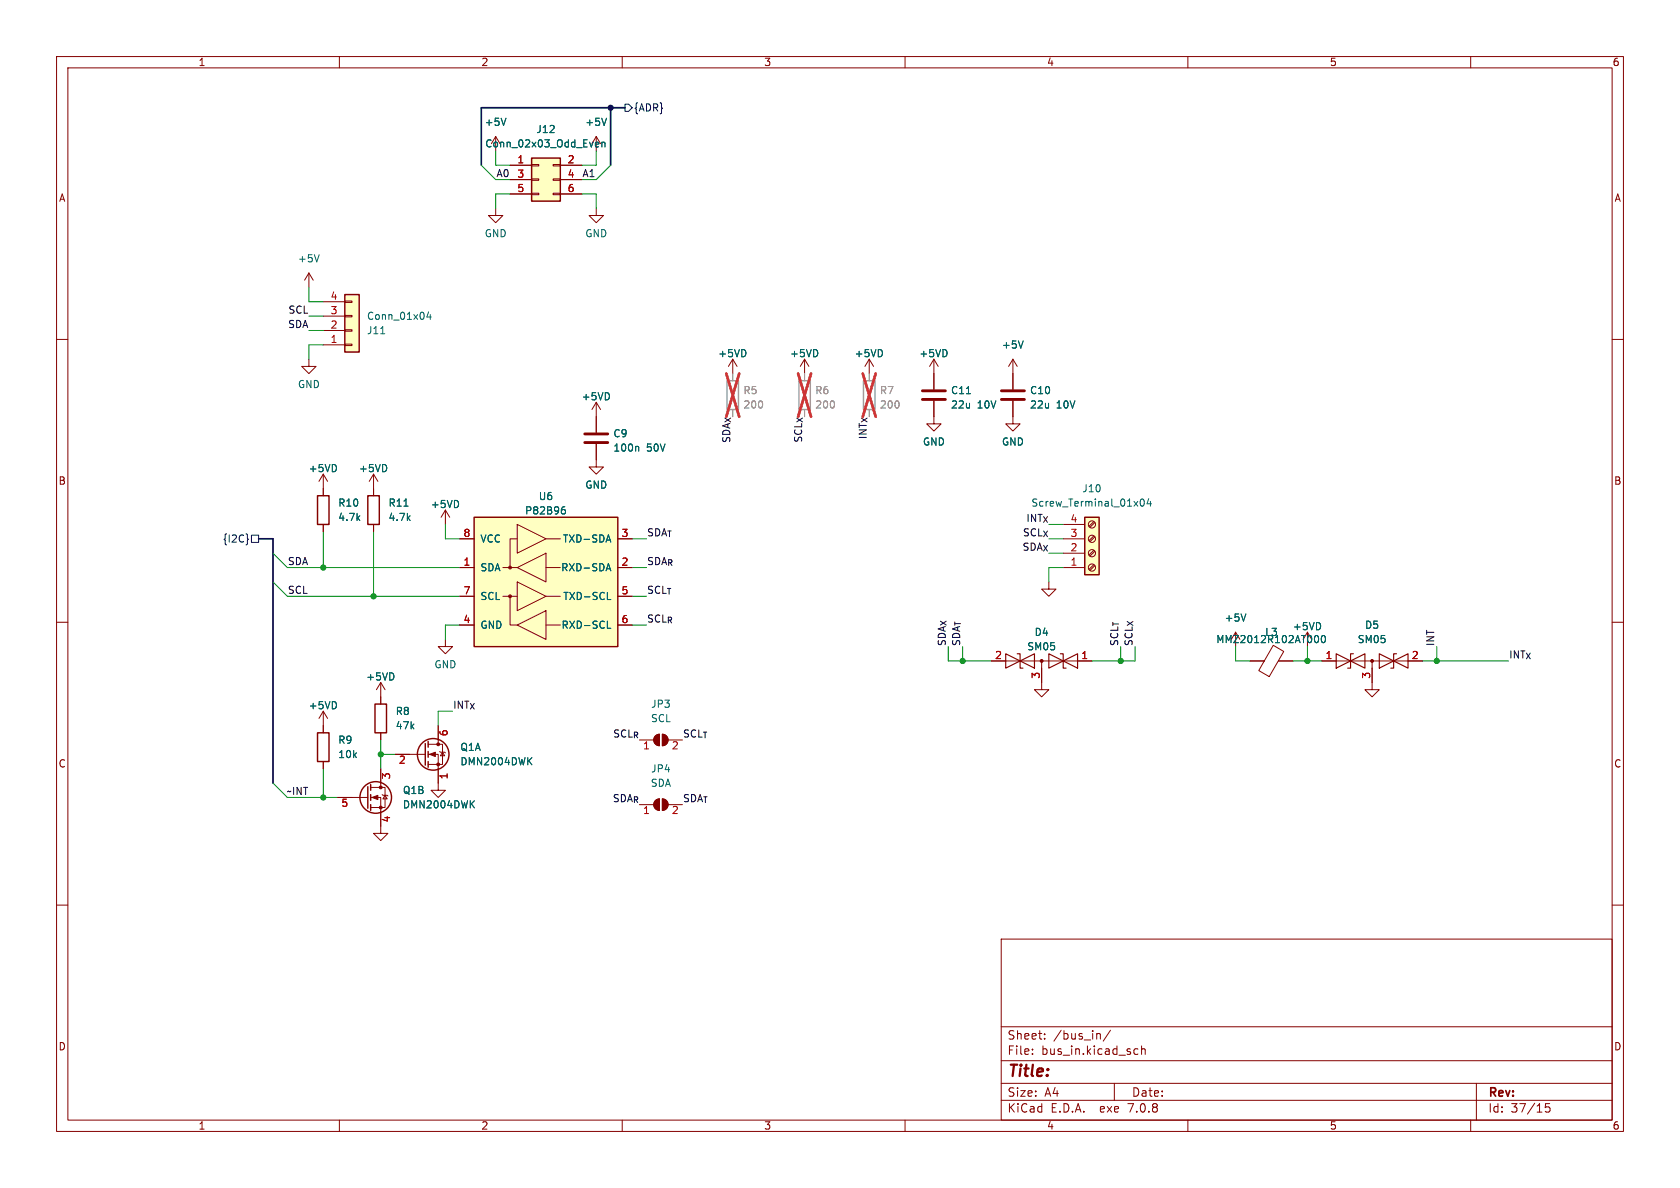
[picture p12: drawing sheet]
<svg xmlns="http://www.w3.org/2000/svg" width="297mm" height="210mm" viewBox="0 0 297 210" stroke-linecap="round" stroke-linejoin="round" font-family="sans-serif">
<g fill="none" stroke="#840000" stroke-width=".18">
<path d="M10 10h277v190h-277zM12 12h273v186h-273zM60 10v2M110 10v2M160 10v2M210 10v2M260 10v2M87.6 36.8v1.3h1.3l-1.3 1.3-1.2-1.3h1.2M87.6 24.1l-.7 1.3M87.6 24.1v2.6M87.6 24.1l.8 1.3M90.2 29.2h3.8"/>
<path d="M90.2 31.8h3.8M90.2 34.3h3.8M94 34.2h1.2v.2h-1.2zM94 31.6h1.2v.3h-1.2zM94 29.1h1.2v.2h-1.2zM97.8 34.2h1.3v.2h-1.3zM97.8 31.6h1.3v.3h-1.3zM97.8 29.1h1.3v.2h-1.3zM99.1 29.2h3.8M99.1 31.8h3.8M99.1 34.3h3.8M105.4 36.8v1.3h1.3l-1.3 1.3-1.3-1.3h1.3"/>
<path d="M105.4 24.1l-.8 1.3M105.4 24.1v2.6M105.4 24.1l.8 1.3M10 60h2M54.6 48.3l-.8 1.2M54.6 48.3v2.5M54.6 48.3l.8 1.2M57.1 58.4h3.9M57.1 55.9h3.9M57.1 53.3h3.9M61 53.2h1.2v.3h-1.2zM61 55.8h1.2v.2h-1.2z"/>
<path d="M61 58.3h1.2v.2h-1.2zM285 60h2M54.6 63.5v1.3h1.3l-1.3 1.2-1.3-1.2h1.3M57.1 61h3.9M61 60.8h1.2v.3h-1.2zM105.4 78.5v4.1h1.3l-1.3 1.2-1.3-1.2h1.3M105.4 71.1v5.4M105.4 71.1l-.8 1.3M105.4 71.1l.8 1.3M129.5 63.5l-.7 1.3M129.5 63.5v2.5M129.5 63.5l.8 1.3"/>
<path d="M142.2 63.5l-.7 1.3M142.2 63.5v2.5M142.2 63.5l.8 1.3M153.7 63.5l-.8 1.3M153.7 63.5v2.5M153.7 63.5l.7 1.3M165.1 70.9v4h1.3l-1.3 1.3-1.3-1.3h1.3M165.1 63.5v5.3M165.1 63.5l-.8 1.3M165.1 63.5l.8 1.3M179.1 70.9v4h1.2l-1.2 1.3-1.3-1.3h1.3M179.1 63.5l-.8 1.3"/>
<path d="M179.1 63.5v5.3M179.1 63.5l.7 1.3M57.1 83.8v3.8M57.1 92.7v1.3M57.1 83.8l-.7 1.3M57.1 83.8l.8 1.3M66 83.8v3.8M66 92.7v1.3M66 83.8l-.7 1.3M66 83.8l.8 1.3M78.7 90.2l-.7 1.2M78.7 90.2v2.5"/>
<path d="M78.7 90.2l.8 1.2M81.3 95.3h2.5M91.4 95.3h-1.2v5M91.4 92.7l5.1 2.6-5.1 2.5zM96.5 95.3h2.6M109.2 95.3h2.6M188 95.3h3.8M188 97.8h3.8M188 92.7h3.8M193.4 92.2l-.9 .8M193.4 94.7l-.9 .9M193.4 97.3l-.9 .8"/>
<path d="M193.4 99.8l-.9 .9M193.5 92.4l-.8 .8M193.5 94.9l-.8 .9M193.5 97.5l-.8 .8M193.5 100l-.8 .8M10 110h2M78.7 113v1.3h1.3l-1.3 1.3-1.2-1.3h1.2M81.3 105.4h2.5M81.3 110.5h2.5M81.3 100.3h2.5M88.9 100.3h2.5M88.9 105.4h2.5"/>
<path d="M90.2 105.4v5.1h1.2M91.4 102.9l5.1 2.5-5.1 2.6zM91.4 110.5l5.1-2.5v5zM91.4 100.3l5.1-2.5v5.1zM96.5 100.3h2.6M96.5 105.4h2.6M96.5 110.5h2.6M109.2 105.4h2.6M109.2 110.5h2.6M109.2 100.3h2.6M175.3 116.8h17.7M184.1 116.8v5.1h1.3l-1.3 1.3-1.2-1.3h1.2"/>
<path d="M185.4 102.9v1.2h1.3l-1.3 1.3-1.3-1.3h1.3M188 100.3h3.8M218.4 111.8l-.7 1.2M218.4 111.8v2.5M218.4 111.8l.8 1.2M221 116.8h2.5M225.1 114.1l1.8 1.1-2.5 4.4-1.9-1.1zM226 116.8h2.6M231.1 111.8l-.7 1.2M231.1 111.8v2.5M231.1 111.8l.8 1.2M233.7 116.8h17.8"/>
<path d="M242.6 116.8v5.1h1.2l-1.2 1.3-1.3-1.3h1.3M285 110h2M57.1 125.7v3.8M57.1 134.6v1.3M57.1 125.7l-.7 1.3M57.1 125.7l.8 1.3M65.5 139.2h2.6v3.5h-2.6M67.3 120.7v3.8M67.3 129.5v1.3M67.3 135.9v3.3M67.3 120.7l-.8 1.2M67.3 120.7l.8 1.2"/>
<path d="M69.8 133.4h5.4M75.7 133.4h1.8v6.3h1.2l-1.2 1.3-1.3-1.3h1.3M75.7 131.6h2.5v3.5h-2.5M77.5 128.3v3.3M77.7 132.8l.2 .2h.7l.1 .1M78.2 133l.4 .6h-.7zM115.9 130.1l.7-.3v2a1.02 1.02 0 0 1-1-.6 1.02 1.02 0 0 1 .3-1.1zM117.1 129.8a1.02 1.02 0 0 1 1 1 1.02 1.02 0 0 1-1 1zM118.1 130.8h2.5M10 160h2M59.7 141h5.3M65.5 141h1.8v6.3h1.3l-1.3 1.3-1.3-1.3h1.3"/>
<path d="M67.6 140.5l.1 .1h.8l.1 .1M68.1 140.6l.4 .6h-.8zM115.9 141.5l.7-.3v2.1a1.02 1.02 0 0 1-1-.7 1.02 1.02 0 0 1 .3-1.1zM117.1 141.2a1.02 1.02 0 0 1 1 1 1.02 1.02 0 0 1-1 1.1zM118.1 142.2h2.5M285 160h2M177 166h108v32h-108zM60 198v2M110 198v2M160 198v2M177 194.5h108M177 191.5h108"/>
<path d="M177 187.5h108M177 181.5h108M182.5 186.3v.1M182.5 185.5v.1M184.7 183.6v.1M184.7 182.8v.1M194.1 182.7h.2l.2 .2v.8M196.3 182.1l-1.3 2M197 191.5v3M200.6 186.3h.6M200.6 185.5h.6M201.8 185.5l.2-.1 .4 .1 .1 .9"/>
<path d="M201.8 184.9v1.5M210 198v2M260 198v2M261 191.5v6.5M274 195.1h-.8v.7l.2-.1h.5l.1 .3v.5l-.3 .1-.5-.1"/>
<circle cx="193" cy="97.8" r=".63"/>
<circle cx="193" cy="92.7" r=".63"/>
<circle cx="193" cy="95.2" r=".63"/>
<circle cx="90.2" cy="100.3" r=".25"/>
<circle cx="90.2" cy="105.4" r=".25"/>
<circle cx="90.2" cy="100.3" r=".13"/>
<circle cx="90.2" cy="105.4" r=".13"/>
<circle cx="193" cy="100.3" r=".63"/>
</g>
<g fill="#840000" stroke="#840000" stroke-width=".18">
<path d="M115.9 141.5l.7-.3v2.1a1.02 1.02 0 0 1-1-.7 1.02 1.02 0 0 1 .3-1.1z"/>
<path d="M117.1 141.2a1.02 1.02 0 0 1 1 1 1.02 1.02 0 0 1-1 1.1z"/>
<path d="M75.9 133.4l1.1-.4v.7z"/>
<path d="M115.9 130.1l.7-.3v2a1.02 1.02 0 0 1-1-.6 1.02 1.02 0 0 1 .3-1.1z"/>
<path d="M117.1 129.8a1.02 1.02 0 0 1 1 1 1.02 1.02 0 0 1-1 1z"/>
<path d="M65.8 141l1-.4v.8z"/>
<circle cx="77.5" cy="135.1" r=".25"/>
<circle cx="77.5" cy="131.6" r=".25"/>
<circle cx="67.3" cy="142.7" r=".25"/>
<circle cx="67.3" cy="139.2" r=".25"/>
<circle cx="184.1" cy="116.8" r=".25"/>
<circle cx="242.6" cy="116.8" r=".25"/>
</g>
<g fill="none" stroke="#006464" stroke-width=".18">
<path d="M89.4 20.9l-.4 1.3M105.4 25.1l.4 .1 .1 .2-.6 .2M105.8 25.9l-.4 .1M106.4 25.3l.2-.2 .3 .1 .1 .8M106.4 25.1v.9M107.2 20.9l-.4 1.3M56.4 45l-.4 1.3M67.3 59h.7M75.8 55.1l-.3 .9h.8M76.1 55.6v.9M112.7 78.9l.2 .2v.7M170.9 69.6h.7"/>
<path d="M180.9 60.3l-.4 1.2M71.4 89.5h.7M99.5 90.1h.2l.3 .2-.1 .4-.4 .2M99.8 89.6h-.3M107.3 95.5h.6M107.6 99.6l.4 1.3M107.6 94.6l.4 1.2M201.7 88.3l.2-.1a.68 .68 0 0 1 .4 .6 .68 .68 0 0 1-.4 .7 .84 .84 0 0 1-.2-1.2zM203.1 88.1l-.3 1h.8M203.4 88.6v.9M107.3 100.5h.6M107.4 106h.6"/>
<path d="M107.4 111.1h.6M220.3 108.5l-.5 1.3M232.8 112.3a.79 .79 0 0 1 0 1.3M233.7 112.5l.2-.2a.68 .68 0 0 1 .4 .7 .68 .68 0 0 1-.4 .6l-.2-.1-.1-.4zM93.5 134.5l.5 .7M94 133.9l-.7 .8M83.3 142.1l.6 .7M83.9 141.5l-.8 .8"/>
</g>
<g fill="#ffffc2" stroke="#ffffc2" stroke-width=".18">
<path d="M94 27.9h5.1v7.7h-5.1z"/>
<path d="M83.8 91.4h25.4v22.9h-25.4z"/>
<path d="M191.8 91.4h2.5v10.2h-2.5z"/>
<path d="M61 52.1h2.5v10.1h-2.5z"/>
</g>
<g fill="none" stroke="#840000" stroke-width=".25">
<path d="M94 27.9h5.1v7.7h-5.1zM61 52.1h2.5v10.1h-2.5zM56.1 87.6h2.1v5.1h-2.1zM65 87.6h2.1v5.1h-2.1zM83.8 91.4h25.4v22.9h-25.4zM191.8 91.4h2.5v10.2h-2.5zM56.1 129.5h2.1v5.1h-2.1zM65 139.1v3.8M65.5 138.7v1M66.3 124.5h2v5h-2zM75.2 131.4v3.9M75.7 131.1v1"/>
<path d="M75.7 132.8v1.1M75.7 134.6v1M65.5 140.5v1M65.5 142.2v1.1"/>
<circle cx="76.6" cy="133.3" r="2.79"/>
<circle cx="66.4" cy="141" r="2.79"/>
</g>
<path d="M177.8 115.6l5.1 2.5v-2.5l-5.1 2.5zM179.8 115.6h.5v2.5h.5M185.4 115.6v2.5l5.1-2.5v2.5zM187.5 115.6h.5v2.5h.5M236.2 115.6v2.5l5.1-2.5v2.5zM239.3 115.6h-.5v2.5h-.5M243.8 115.6l5.1 2.5v-2.5l-5.1 2.5zM246.9 115.6h-.5v2.5h-.5" fill="none" stroke="#840000" stroke-width=".2"/>
<path d="M103.4 78.2h4M103.4 76.7h4M163.1 70.6h4M163.1 69.1h4M177 70.6h4.1M177 69.1h4.1" fill="none" stroke="#840000" stroke-width=".51"/>
<path d="M128.5 67.3h2.1v5.1h-2.1zM141.2 67.3h2.1v5.1h-2.1zM152.7 67.3h2v5.1h-2z" fill="none" stroke="#a1a1a1" stroke-width=".25"/>
<path d="M129.5 66v1.3M142.2 66v1.3M153.7 66v1.3" fill="none" stroke="#a1a1a1" stroke-width=".18"/>
<path d="M128.4 66l2.3 7.7M130.7 66l-2.3 7.7M141.1 66l2.3 7.7M143.4 66l-2.3 7.7M152.5 66l2.3 7.7M154.8 66l-2.3 7.7" fill="none" stroke="#eb3a3d" stroke-width=".46"/>
<path d="M110.5 18.4h.6l.7 .7-.7 .6h-.6zM43.7 95.2l.2 .1-.2 .2M44.4 94.6h1.3v1.3h-1.3z" fill="none" stroke="#000084" stroke-width=".18"/>
<path d="M107.9 19.1v10.1M110.5 19.1h-25.4v10.1M45.7 95.3h2.6v43.1" fill="none" stroke="#000084" stroke-width=".3"/>
<g fill="none" stroke="#009600" stroke-width=".18">
<path d="M85.1 29.2l2.5 2.6M87.6 26.7v2.5h2.6M90.2 34.3h-2.6v2.5M102.9 34.3h2.5v2.5M105.4 26.7v2.5h-2.5M107.9 29.2l-2.5 2.6h-2.5M54.6 50.8v2.5h2.5M54.6 58.4h2.5M54.6 55.9h2.5M57.1 61h-2.5v2.5M48.3 97.8l2.5 2.5h30.5M57.1 94v6.3"/>
<path d="M66 94v11.4M78.7 92.7v2.6h2.6M111.8 95.3h2.5M48.3 102.9l2.5 2.5h30.5M81.3 110.5h-2.6v2.5M111.8 100.3h2.5M111.8 105.4h2.5M111.8 110.5h2.5M167.6 114.3v2.5h7.7M170.2 114.3v2.5M188 100.3h-2.6v2.6M198.1 114.3v2.5"/>
<path d="M200.7 114.3v2.5h-7.7M218.4 114.3v2.5h2.6M228.6 116.8h5.1M231.1 114.3v2.5M251.5 116.8h15.2M254 114.3v2.5M48.3 138.4l2.5 2.6h8.9M57.1 135.9v5.1M67.3 130.8v5.1M67.3 133.4h2.5M80 125.7h-2.5v2.6"/>
</g>
<circle cx="107.9" cy="19.1" r=".46" fill="#000084" stroke="#000084" stroke-width=".18"/>
<g fill="#009600" stroke="#009600" stroke-width=".18">
<circle cx="170.2" cy="116.8" r=".46"/>
<circle cx="57.1" cy="100.3" r=".46"/>
<circle cx="66" cy="105.4" r=".46"/>
<circle cx="57.1" cy="141" r=".46"/>
<circle cx="67.3" cy="133.4" r=".46"/>
<circle cx="231.1" cy="116.8" r=".46"/>
<circle cx="198.1" cy="116.8" r=".46"/>
<circle cx="254" cy="116.8" r=".46"/>
</g>
<text font-size="2.8" fill="#840000" x="178" y="190.9">Title:</text>
<g font-size="2.1" fill="#840000">
<text x="178" y="184">Sheet:</text>
<text x="186.2" y="184">/bus_in/</text>
<text x="178" y="186.7">File:</text>
<text x="184.1" y="186.7">bus_in.kicad_sch</text>
<text x="178" y="196.9">KiCad</text>
<text x="178" y="194.1">Size:</text>
<text x="184.7" y="194.1">A4</text>
<text x="185.7" y="196.9">E.D.A.</text>
<text x="194.6" y="196.9">exe</text>
<text x="199.7" y="196.9">7.0.8</text>
<text x="200" y="194.1">Date:</text>
<text x="263" y="194.3">Rev:</text>
<text x="263" y="196.9">Id:</text>
<text x="267.1" y="196.9">37/15</text>
</g>
<g font-size="1.8" fill="#840000">
<text x="35" y="11.9">1</text>
<text x="85" y="11.9">2</text>
<text x="135" y="11.9">3</text>
<text x="185" y="11.9">4</text>
<text x="235" y="11.9">5</text>
<text x="285" y="11.9">6</text>
<text x="10.3" y="35.9">A</text>
<text x="285.3" y="35.9">A</text>
<text x="10.3" y="85.9">B</text>
<text x="285.3" y="85.9">B</text>
<text x="10.3" y="135.9">C</text>
<text x="285.3" y="135.9">C</text>
<text x="10.3" y="185.9">D</text>
<text x="285.3" y="185.9">D</text>
<text x="35" y="199.9">1</text>
<text x="85" y="199.9">2</text>
<text x="135" y="199.9">3</text>
<text x="185" y="199.9">4</text>
<text x="235" y="199.9">5</text>
<text x="285" y="199.9">6</text>
</g>
<g font-size="1.8" fill="#006464">
<text x="85.6" y="22.5">+5V</text>
<text x="94.7" y="23.7">J12</text>
<text x="103.4" y="22.5">+5V</text>
<text x="85.7" y="26.3">Conn_02x03_Odd_Even</text>
<text x="52.6" y="46.6">+5V</text>
<text x="85.6" y="42.1">GND</text>
<text x="103.4" y="42.1">GND</text>
<text x="64.8" y="56.7">Conn_01x04</text>
<text x="64.8" y="59.3">J11</text>
<text x="126.9" y="63.3">+5VD</text>
<text x="139.6" y="63.3">+5VD</text>
<text x="151" y="63.3">+5VD</text>
<text x="162.4" y="63.3">+5VD</text>
<text x="177" y="61.8">+5V</text>
<text x="52.6" y="68.8">GND</text>
<text x="102.7" y="71">+5VD</text>
<text x="168" y="69.9">C11</text>
<text x="182" y="69.9">C10</text>
<text x="108.3" y="77.5">C9</text>
<text x="168" y="72.4">22u</text>
<text x="172.8" y="72.4">10V</text>
<text x="182" y="72.4">22u</text>
<text x="186.7" y="72.4">10V</text>
<text x="54.5" y="83.7">+5VD</text>
<text x="63.4" y="83.7">+5VD</text>
<text x="108.3" y="80">100n</text>
<text x="114.3" y="80">50V</text>
<text x="163.1" y="79">GND</text>
<text x="177" y="79">GND</text>
<text x="59.7" y="89.8">R10</text>
<text x="68.6" y="89.8">R11</text>
<text x="95.1" y="88.6">U6</text>
<text x="103.4" y="86.6">GND</text>
<text x="182.2" y="89.8">Screw_Terminal_01x04</text>
<text x="191.2" y="87.2">J10</text>
<text x="59.7" y="92.3">4.7k</text>
<text x="68.6" y="92.3">4.7k</text>
<text x="76.1" y="90">+5VD</text>
<text x="92.7" y="91.1">P82B96</text>
<text x="84.8" y="101.2">SDA</text>
<text x="84.8" y="96.1">VCC</text>
<text x="99.1" y="101.2">RXD-SDA</text>
<text x="99.4" y="96.1">TXD-SDA</text>
<text x="84.8" y="106.3">SCL</text>
<text x="99.5" y="106.3">TXD-SCL</text>
<text x="84.8" y="111.4">GND</text>
<text x="99.2" y="111.4">RXD-SCL</text>
<text x="182.8" y="112.6">D4</text>
<text x="214.9" y="113.9">MMZ2012R102AT000</text>
<text x="216.4" y="110.1">+5V</text>
<text x="223.6" y="112.6">L3</text>
<text x="228.5" y="111.6">+5VD</text>
<text x="239.9" y="113.9">SM05</text>
<text x="241.2" y="111.4">D5</text>
<text x="76.7" y="118.3">GND</text>
<text x="181.5" y="115.2">SM05</text>
<text x="54.5" y="125.6">+5VD</text>
<text x="64.6" y="120.5">+5VD</text>
<text x="115" y="125.3">JP3</text>
<text x="59.7" y="131.7">R9</text>
<text x="69.9" y="126.6">R8</text>
<text x="69.9" y="129.1">47k</text>
<text x="115" y="127.9">SCL</text>
<text x="59.7" y="134.2">10k</text>
<text x="81.3" y="135.5">DMN2004DWK</text>
<text x="81.3" y="132.9">Q1A</text>
<text x="115" y="136.8">JP4</text>
<text x="71.1" y="143.1">DMN2004DWK</text>
<text x="71.1" y="140.6">Q1B</text>
<text x="115" y="139.3">SDA</text>
</g>
<g font-size="1.8" fill="#000084">
<text x="112" y="19.9">{ADR}</text>
<text x="39.3" y="96.1">{I2C}</text>
</g>
<g font-size="1.8" fill="#a90000">
<text x="91.4" y="29">1</text>
<text x="100.3" y="29">2</text>
<text x="91.4" y="31.5">3</text>
<text x="91.4" y="34">5</text>
<text x="100.3" y="31.5">4</text>
<text x="100.3" y="34">6</text>
<text x="58.3" y="53.1">4</text>
<text x="58.3" y="58.2">2</text>
<text x="58.3" y="55.6">3</text>
<text x="58.3" y="60.7">1</text>
<text x="81.8" y="95">8</text>
<text x="109.8" y="95">3</text>
<text x="189.2" y="95">3</text>
<text x="189.2" y="92.5">4</text>
<text x="81.8" y="100.1">1</text>
<text x="109.8" y="100.1">2</text>
<text x="189.2" y="100.1">1</text>
<text x="189.2" y="97.5">2</text>
<text x="81.8" y="105.2">7</text>
<text x="109.8" y="105.2">5</text>
<text x="81.8" y="110.2">4</text>
<text x="109.8" y="110.2">6</text>
<text x="175.8" y="116.6">2</text>
<text x="191.1" y="116.6">1</text>
<text x="234.2" y="116.6">1</text>
<text x="249.5" y="116.6">2</text>
<text x="183.9" y="120.1" transform="rotate(-90 183.9 120.1)">3</text>
<text x="242.3" y="120.1" transform="rotate(-90 242.3 120.1)">3</text>
<text x="79.5" y="130.2" transform="rotate(-90 79.5 130.2)">6</text>
<text x="69.3" y="137.9" transform="rotate(-90 69.3 137.9)">3</text>
<text x="70.4" y="135.3">2</text>
<text x="79.5" y="137.9" transform="rotate(-90 79.5 137.9)">1</text>
<text x="113.6" y="132.8">1</text>
<text x="118.7" y="132.8">2</text>
<text x="60.3" y="143">5</text>
<text x="69.3" y="145.5" transform="rotate(-90 69.3 145.5)">4</text>
<text x="113.6" y="144.2">1</text>
<text x="118.7" y="144.2">2</text>
</g>
<g font-size="1.8" fill="#009600">
<text x="87.7" y="31.4">A0</text>
<text x="180.7" y="94.9">SCL_{X}</text>
<text x="181.3" y="92.4">INT_{X}</text>
<text x="180.6" y="97.4">SDA_{X}</text>
</g>
<g font-size="1.8" fill="#0f0f0f">
<text x="102.9" y="31.4">A1</text>
<text x="50.8" y="58.1">SDA</text>
<text x="50.9" y="55.5">SCL</text>
<text x="114.3" y="94.9">SDA_{T}</text>
<text x="50.8" y="100">SDA</text>
<text x="114.3" y="100">SDA_{R}</text>
<text x="50.8" y="105.1">SCL</text>
<text x="114.3" y="105.1">SCL_{T}</text>
<text x="114.3" y="110.1">SCL_{R}</text>
<text x="167.3" y="114.3" transform="rotate(-90 167.3 114.3)">SDA_{X}</text>
<text x="169.8" y="114.3" transform="rotate(-90 169.8 114.3)">SDA_{T}</text>
<text x="197.8" y="114.3" transform="rotate(-90 197.8 114.3)">SCL_{T}</text>
<text x="200.3" y="114.3" transform="rotate(-90 200.3 114.3)">SCL_{X}</text>
<text x="253.7" y="114.3" transform="rotate(-90 253.7 114.3)">INT</text>
<text x="266.7" y="116.5">INT_{X}</text>
<text x="80" y="125.4">INT_{X}</text>
<text x="108.3" y="130.5">SCL_{R}</text>
<text x="120.6" y="130.5">SCL_{T}</text>
<text x="50.6" y="140.6">~INT</text>
<text x="108.2" y="141.9">SDA_{R}</text>
<text x="120.6" y="141.9">SDA_{T}</text>
</g>
<g font-size="1.8" fill="#989898">
<text x="131.3" y="69.9">R5</text>
<text x="144" y="69.9">R6</text>
<text x="155.5" y="69.9">R7</text>
<text x="131.3" y="72.4">200</text>
<text x="144" y="72.4">200</text>
<text x="155.5" y="72.4">200</text>
</g>
<g font-size="1.8" fill="#a1a1a1">
<text x="153.3" y="77.8" transform="rotate(-90 153.3 77.8)">INT_{X}</text>
<text x="129.2" y="78.4" transform="rotate(-90 129.2 78.4)">SDA_{X}</text>
<text x="141.9" y="78.4" transform="rotate(-90 141.9 78.4)">SCL_{X}</text>
</g>
</svg>
